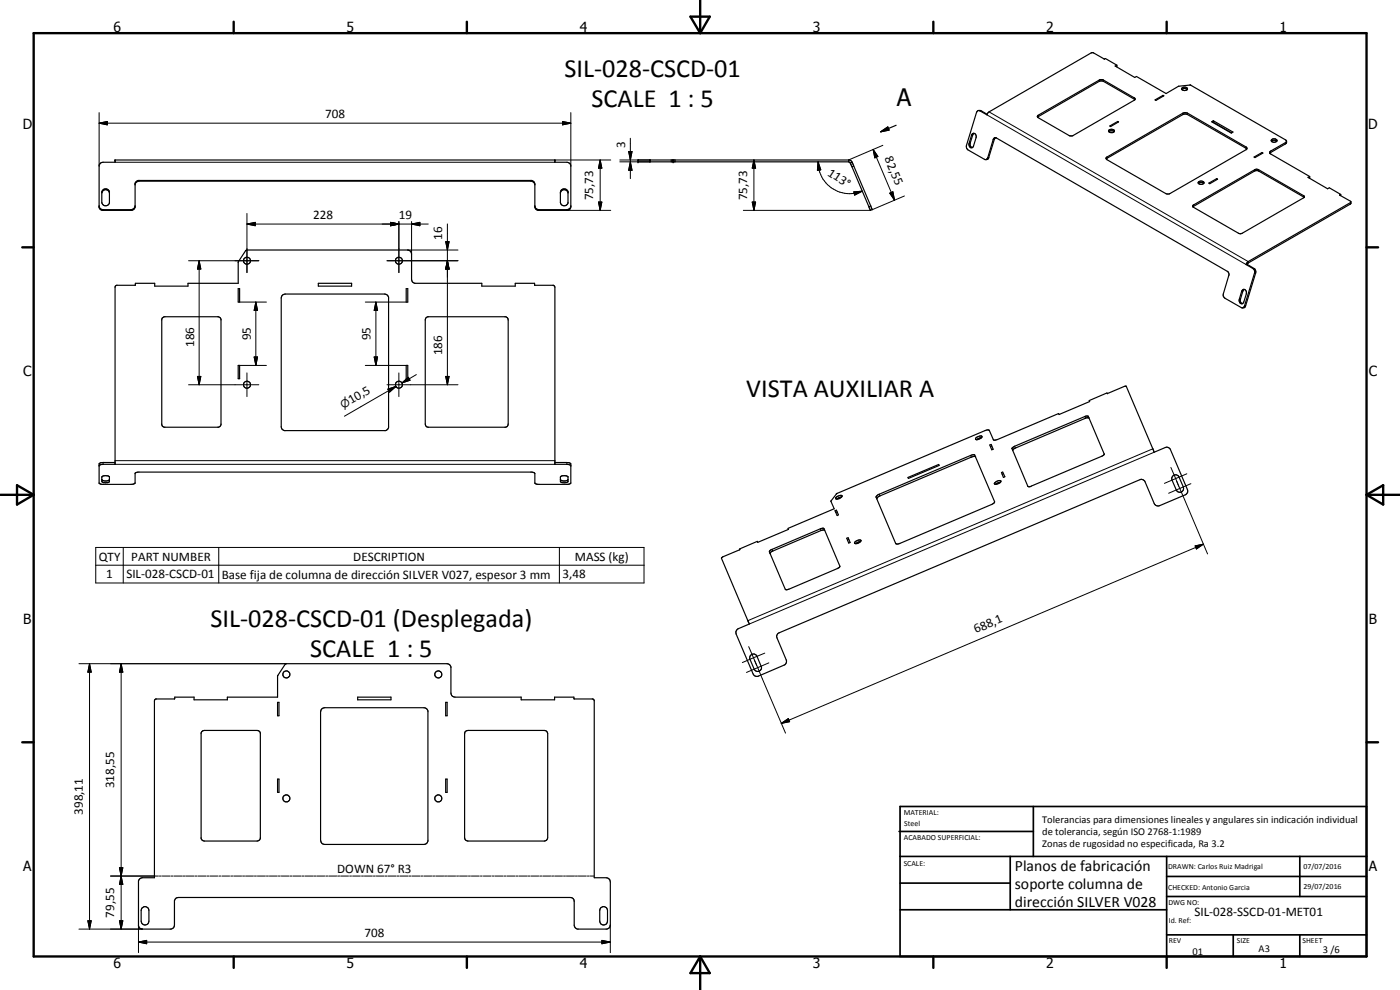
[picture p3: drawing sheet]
<svg xmlns="http://www.w3.org/2000/svg" width="420mm" height="297mm" viewBox="0 0 420 297" stroke-linecap="round" stroke-linejoin="round" font-family="sans-serif">
<g fill="none" stroke="#000" stroke-width=".35">
<path d="M331.4 17.7h.1M331.4 17.7l-3.2-1.8h-.7l-30.7 17.7-.6 .9-2.5-1.4M331.4 17.7l.4-.1 3.4 2M335.2 19.6l-.1 .4M335.2 19.6l-.5 .2 5.9 3.4 .5-.3 8.9 5.2 3.6-2.2 3.6-.4 28.8 16.7 .1 .6-.2 .3-4.8 2.9M264.3 39.5l2.1-1.4 .4 .9zM268.9 37.6l-4.6 1.9M293.7 33.1l-.6 .6-3 9.9v.9l.4 .5 4.9 2.8 .7 .1 .6-.4 1.7-5.6 .5-.6M293.7 33.1l.7 .1 1.8 1.1M311.4 34.7l18.9-10.8 .8 .1 9.3 5.4 .3 .3-.3 .4-18.5 10.7-1-.1-9.3-5.4-.3-.3zM332.8 39.5l.5-.3 1.1 .3M332.8 39a.93 .93 0 0 1 .9-.3 .93 .93 0 0 1 .7 .7 .95 .95 0 0 1-.9 .4 .95 .95 0 0 1-.8-.6z"/>
<path d="M333.1 37.8l2.3-1.4 .3 .2-2.4 1.4zM335.4 36.4v.3M340.6 29.9l-9.5-5.5-1-.1-18.7 10.9M346.7 30l2.3-1.4 .3 .1-2.4 1.4zM349 28.6v.3M354.7 26.8l.7-.3 .9 .3M354.7 26.4a.92 .92 0 0 1 1-.3 .92 .92 0 0 1 .7 .7 .98 .98 0 0 1-1.7-.3zM363.6 36.5l.5-.3 5.9 3.4-.5 .3zM364.1 36.7h-.1M364.1 36.7l5.5 3.2M364.1 36.2v.5M30.8 57.1a1.19 1.19 0 0 1 2 .4v3.4a1.17 1.17 0 0 1-1.2 .8 1.17 1.17 0 0 1-1-1v-3z"/>
<path d="M32.8 57.7a1.17 1.17 0 0 0-1.2-.8 1.17 1.17 0 0 0-1 1.1M40.5 55.2l.5-.6 .7-.2h117.6l.8 .2 .4 .6v6.8l.3 .7 .4 .3 9.2 .1 .7-.4 .2-.4M160.5 55.5l-.2-.9-.7-.5h-118.2l-.9 .9v7M168.2 57.7a1.17 1.17 0 0 1 1.1-.8 1.17 1.17 0 0 1 1.2 .8M168.2 57.7v.3M168.6 56.9a1.2 1.2 0 0 1 1.9 .6v3.4a1.17 1.17 0 0 1-1.3 .8 1.17 1.17 0 0 1-1-1v-3zM201.5 48v.6M202 48v.6M255.2 48.9l-.5-.3h-63.2v-.6h63.4a2.54 2.54 0 0 1 1.3 1.8l5.6 13.1M255.2 48.9l6 14.2 .6-.2M255.8 48.7l-.6 .2M291.8 40.2a.83 .83 0 0 1 1 .1 .83 .83 0 0 1 .1 1l-.7 2.5a.78 .78 0 0 1-1.2 .3 .78 .78 0 0 1-.1-1.1z"/>
<path d="M292.3 40l-.3 .4-.8 2.6a1.17 1.17 0 0 0 .5 1.3M295.9 47.9l.5-.6 1.7-5.6 .4-.4h.4l69.4 40.1 .4 .4 .1 .7-1.7 5.6 .1 .9 .4 .5 5.3 2.9M332 47.3l23.5-13.5 .9 .2 17.6 10.1 .2 .3-.2 .5-23.2 13.3-1-.2-17.6-10.1-.3-.4zM359.7 55a1.22 1.22 0 0 1 1.6 0M359.7 54.6a.99 .99 0 0 1 1.6 .3 .98 .98 0 0 1-1.7-.2zM362.8 54.9l2.4-1.3 .2 .2-2.3 1.3zM365.2 53.6v.3M374.2 44.7l-17.8-10.3-.9-.2-23.5 13.5M376.4 47.1l2.3-1.3 .3 .1-2.4 1.4zM378.7 45.8v.3M381.1 46l12 7M381.6 42.4l.4-.3h.7l.5 .3"/>
<path d="M381.6 41.9a.96 .96 0 0 1 1.6 .4 .92 .92 0 0 1-.9 .4 .92 .92 0 0 1-.8-.7zM386.1 42.4l-4.8 2.9-.2 .7M391.4 59.2l-13.7-7.9-.8-.1-18.9 10.9M393.1 53l-.6 .2 5.9 3.4 .5-.3 3.5 2M393.1 53l-.2 .4M402.4 58.3l-.3 .2 3.2 1.9 .1 .7-30.8 17.8-.3 .4M402.4 58.3v.4M29.7 62l.5 .7 .7 .2h8.4l.8-.2 .4-.7M40.5 62l-.3 .7-.6 .4h-9l-.6-.4-.3-.4v-12.7l.5-.7 .7-.2h3.6v-.7h132v.7h3.9a1.17 1.17 0 0 1 .9 1.1v12.2M40.5 61.8v.2M160.5 61.8l.3 .7 .9 .4h8.4l1-.4 .2-.7M261.8 62.9h.1"/>
<path d="M358 61.6l19.1-10.8 14.3 8.1-.2 .5-18.9 10.7h-.5l-13.6-7.9-.3-.4zM374 79.4l2.2 1.3 .3 1-3 10.1-.6 .6M374.3 79.3l2.2 1.4 .4 1-3.1 10-.3 .5-.6 .2M374.3 79.3l-.3 .1M405.4 60.6l-30.8 17.9-.6 .9M48.7 95.4l.6-.4h16.3l.6 .6 .1 31.8-.4 .6-.3 .2h-16.3l-.6-.4-.2-.4v-31.6zM71.5 86.6h.4v4h-.4zM84.9 88.5l.7-.3h29.8l1 .5 .2 .5v39.1l-.7 .8-30.5 .1-.7-.4-.3-.8v-38.6zM95.5 85h10v.9h-10zM121.9 86.6h.5v4h-.5zM127.8 95.4l.6-.4h23.4l.5 .4 .2 .6v31.2l-.4 .8-.3 .2h-23.4l-.6-.4-.2-.6v-31.2zM372.9 87l.1-.1a.86 .86 0 0 1 1 .3 .86 .86 0 0 1 0 1l-.7 2.4a.79 .79 0 0 1-1.1 .4 .79 .79 0 0 1-.3-1.2z"/>
<path d="M373.4 86.8l-.4 .6-.8 2.8 .2 .6 .5 .3M71.5 109.6h.4v4h-.4zM121.9 109.6h.5v4h-.5zM332.3 118.1l5.7-2.2 8.3 19.6 .1 .2 3.8-1.5 .9 .5 5.3 12.2a1.17 1.17 0 0 1-.7 1.6l-7.7 3.2-.8 .1-.8-.7-2.7-6.5a1.2 1.2 0 0 0-1.6-.7l-108.5 46.1-.5 .7v.5l2.9 6.8-.1 1-.6 .6-7.9 3.3-.8-.1-.5-.4-5.2-12.2v-.8l.4-.6 3.6-1.6-8.4-19.7 .5-.5 5-2.1M332.3 118.1h.1M332.3 118.1l-.1-.2-5.3 2.3 .1 .3-9.2 3.9-.1-.3-18.6 7.9h-1l-1.3-2.9-1.2 .1-44.5 18.9-1.7 2.3 .9 2.3-13.8 5.8 .1 .3-9.2 3.9-.1-.3-5.4 2.3 .1 .2M29.7 139.7l.7-.3 4.1-.1v-53.1l.2-.5 5.8-.1 .1-.6h5.8v.9h10v-.9h15.1v-6.4l2.2-3.4 .4-.2h48.2l.8 .3 .4 .6v7.9l.3 .8 .6 .4h20.2v.9h10v-.9h5.8l.1 .6h5.6l.3 .3 .1 53.4 4.1 .1 .7 .4M34.5 138.8h-4.1l-.7 .3 .1 6 .8 .2 9.5-.1 .4-.3v-2.9l.9-.4h118.2l.9 .4v2.9l.5 .3 9.4 .1 .8-.2v-6l-1.1-.3h-3.6M292.8 137.1l-.5-.2-.8 .3-27.6 11.7-.7 .8M292.9 131.4a1.2 1.2 0 0 1 1.8-.3l-.1 .2a1.68 1.68 0 0 1-1.8 .5zM294.5 131.3l-1.4 .7M297 133.5l.5-.2 .6 1.5-.5 .2z"/>
<path d="M297.6 133.9l-.3 .1M303.8 134.4l.7-.5 21.1-8.9 .9-.2 4.9 11.5-.6 .5-22 9.2-.3-.1-4.8-11.3zM326.8 125.5l-.8-.1-21.5 9.1-.6 .7M30.6 143.8a1.68 1.68 0 0 0 2.2 .1M30.7 143l1-.3 1.1 .3v1.5l-.8 .3a1.22 1.22 0 0 1-1.4-.4zM168.2 143.8a1.68 1.68 0 0 0 2.3 .1M168.3 143l1-.3 1.2 .3v1.5l-.9 .3a1.15 1.15 0 0 1-1.4-.4zM247.5 159.1l-1.1 .1-14.7 6.2-.6 .7M250.6 153.2l.4-.1 .6 1.4-.4 .2zM250.9 149.3a1.34 1.34 0 0 1 1.8-.4 1.45 1.45 0 0 1-1.9 .6zM251.2 153.6l-.4 .2M252.5 149.1l-1.3 .6"/>
<path d="M263.2 148.7l28.1-12 1.1-.3 6.1 14.2-1 .8-27.4 11.6-.9 .2-.4-.1-5.9-13.9zM272.5 143.3l9.2-3.9 .1 .3-9.2 3.9zM298.6 144.8l.2-.1a1.21 1.21 0 0 1 1.6-.3 1.6 1.6 0 0 1-2 .7zM300.2 144.7l-1.4 .6M300.6 141.8l.3-.2 .7 1.4-.5 .3zM301.1 142.2l-.3 .1M352.1 142.7l.8-.2 .7 .2 1.5 3.4a1.15 1.15 0 0 1-.6 1.5 1.15 1.15 0 0 1-1.5-.6l-1.3-2.9v-.8zM222 164.9h.1M231 165.3l15.2-6.6 .9-.2 4.9 11.6-.7 .5-14.5 6.2-.8 .2-.3-.2-4.8-11.2zM254.1 161.5l.4-.2 .6 1.5-.4 .1zM254.7 161.8l-.4 .2M256.5 162.7a1.41 1.41 0 0 1 1.9-.4 1.52 1.52 0 0 1-2 .6z"/>
<path d="M258.3 162.5l-1.5 .6M225.2 196.6a1.14 1.14 0 0 1 2 .3l1.2 3a1.13 1.13 0 0 1-.6 1.5 1.13 1.13 0 0 1-1.5-.6l-1.3-3.2zM46.4 210l.4-.3h5.6v-.5h5.8v.8h10v-.8h15.1v-6.3l2.3-3.6 .3-.2h48.2l.8 .3 .4 .7v7.8l.3 .8 .7 .4 20.1 .1v.8h10v-.8h5.8l.1 .5h5.6l.4 .4v53.3h3.6l.5 .1 .6 .5 .2 13.6-.3 .7-.7 .5h-8.9l-.5-.3-.5-.9-.1-7.6-.5-.6-.6-.1h-117.6a1.18 1.18 0 0 0-1.1 .9v7.4l-.5 .9-.5 .3h-8.9l-.7-.5-.2-.5v-13.5l.4-.6 .5-.3h3.8zM52.4 209.7h.1M60.6 219.5l.7-.3h15.9h.4l.5 .5v31.9l-.3 .5-.6 .2h-15.9l-.6-.2-.3-.3v-31.9zM83.3 210.7h.4v4.1h-.4zM96.7 212.6l.7-.3h29.8l1 .5 .2 .5v39.1l-.4 .7-.8 .3h-29.8l-.9-.5-.3-.8v-38.6zM107.3 209.2h10v.8h-10zM133.8 210.7h.4v4.1h-.4zM139.6 219.5l.9-.3h22.9l.7 .3 .3 .6v31.2l-.4 .8-.6 .2h-22.9l-.9-.3-.2-.7v-31.2zM83.3 233.8h.4v3.9h-.4zM133.8 233.8h.4v3.9h-.4z"/>
<path d="M42.6 272.5a1.17 1.17 0 0 1 1.3-.4 1.17 1.17 0 0 1 .8 1.1v3.2a1.16 1.16 0 0 1-1.2 1.1 1.16 1.16 0 0 1-1.1-1.1v-3.2zM180.2 272.5a1.16 1.16 0 0 1 1.3-.4 1.16 1.16 0 0 1 .8 1.1v3.2a1.16 1.16 0 0 1-1.1 1.1 1.16 1.16 0 0 1-1.2-1.1v-3.2z"/>
<circle cx="74.1" cy="78.2" r="1.05"/>
<circle cx="119.7" cy="78.2" r="1.05"/>
<circle cx="74.1" cy="115.4" r="1.06"/>
<circle cx="119.7" cy="115.4" r="1.03"/>
<circle cx="85.9" cy="202.4" r="1.06"/>
<circle cx="131.5" cy="202.4" r="1.07"/>
<circle cx="85.9" cy="239.5" r="1.06"/>
<circle cx="131.5" cy="239.6" r="1.07"/>
</g>
<g fill="none" stroke="#000" stroke-width=".3">
<path d="M29.7 37l2.5-.6v1.1zM29.7 37h141.6M29.7 33.8v16M168.8 36.4l2.5 .6-2.5 .5zM171.3 33.8v16M294.4 33.2h-.4M296.2 34.5l77.8 44.9M296.8 33.6l77.8 44.9v.4M311.6 34.6v.4M329.9 24v.4M331.1 24v.4M340.4 29.4v.4"/>
<path d="M355 34v.4M356.4 34v.4M34.5 48.7h132M41.7 54.1v.3M159.3 54.1v.3M166.5 48h16.8M180.1 48l.5 2.5h-1zM180.1 48v15.1M186 48h9.1v.6h-9.1M188.7 45.5h1l-.5 2.5zM189.2 48.6l.5 2.5h-1zM189.2 41.5v12.1"/>
<path d="M191.6 48v.6M194.9 48v.6M201.9 48v.6M202.6 48v.6M226.3 48l.5 2.5h-1zM226.3 48v15.1M245.5 48.6l.8 2.4-1 .1zM245.5 48.6a9.4 9.4 0 0 0 1.9 5.7 9.4 9.4 0 0 0 11.4 3.1M256.2 57.6l2.6-.2-2.3 1.1zM256.2 49.8l-.5 .2M262 44.8l1.5 2.1-1 .5zM262 44.8l6.5 15.3"/>
<path d="M265 43.6l-10.3 4.4v.6M267 58l1-.5 .5 2.6zM271.4 58.8l-9.6 4.1M290.9 43h.3M291.9 40.5l-.3 .1M296.7 47.2l-.3 .1M298.4 41.9h-.3M332.2 47.1v.4M374 44.1v.4M376.5 50.9v.4M377.7 50.9v.4M381.3 45.3v.5"/>
<path d="M385.8 42.8v.4M391.2 58.7v.4M402.1 58.5h.1M30.9 62.9v.2M39.3 62.9v.2M56.6 78.2h21.1M59.8 78.2l.5 2.5h-1zM59.8 78.2v37.2M74.1 67.2l2.5-.5v1zM74.1 64.1v17.7M74.1 67.2h54.4M116.2 78.2h21.2"/>
<path d="M117.2 66.7l2.5 .5-2.5 .5zM119.7 66.5v15.3M122.3 75h15.1M123.5 67.2l2.5-.5v1zM123.5 66.5v9.7M133.8 72.5h1l-.5 2.5zM134.3 78.2l.5 2.5h-1zM134.3 67.2v48.2M161.7 62.9v.2M170.1 62.9v.2h13.2M179.6 60.6h1l-.5 2.5zM223.1 63.1h38.1"/>
<path d="M225.8 60.6h1l-.5 2.5zM261.3 61.8l-.5 .2M358.2 61.5v.4M405.3 60.8v.4M71.9 90.6h8.1M76.8 90.6l.5 2.5h-1zM76.8 90.6v19M109.6 90.6h12.3M112.8 90.6l.5 2.5h-1zM112.8 90.6v19M371.9 89.8h.4M372.6 87.4h.4"/>
<path d="M373.8 91.7l-.3 .1M376.4 80.6h-.3M376.5 81.9h.3M56.6 115.4h21.1M59.3 112.9h1l-.5 2.5zM71.9 109.6h8.1M74.1 111.9v7.1M76.3 107.1h1l-.5 2.5zM109.6 109.6h12.3M112.3 107.1h1l-.5 2.5zM116.2 115.4h21.2M116.4 116.8l2.4-.8-1.9 1.6z"/>
<path d="M118.8 116l-2.1 1.2M118.8 116l-15.4 8.9M119.7 111.9v7.1M120.6 114.9l1.9-1.7 .6 .9zM125 112.4l-4.4 2.5M133.8 112.9h1l-.5 2.5zM30.9 138.8v.5M34.5 138.2h132M34.5 139.3h132M170.1 138.8v.5M291.3 136.7l.2 .5M304.5 133.9l.2 .6"/>
<path d="M325.6 125l.2 .5M346 134.7l-121.6 51.5M346.4 135.7l-121.5 51.5M246.2 158.7l.2 .5M263.9 148.3l.2 .5M351.4 140.3l1.4 3.3M352.8 143.6l1 2.3M352.8 143.6l-3.3 1.4M353.1 144.3l9.3 21.9M356.2 142.2l-3.4 1.4M357.4 145.1l-6.7 2.9M28.7 164.3h164.6v10.6h-164.6z"/>
<path d="M28.7 169.6h164.6M37 164.3v10.6M65.6 164.3v10.6M167.9 164.3v10.6M231.7 164.8l.2 .6M358.7 163.8l2.4-.5-2 1.4zM361.1 163.3l-126.6 53.7M23.7 199.1h62.2M26.9 199.1l.5 2.6h-1zM26.9 199.1v79.7M36.4 199.1l.5 2.6h-1.1zM36.4 199.1v79.7"/>
<path d="M224.7 194l1.4 3.4M226.1 197.4l1 2.3M226.1 197.4l-3.3 1.4M226.4 198l1 2.3M229.5 196l-3.4 1.4M230.7 198.9l-3.3 1.4M227.4 200.3l8.3 19.7M227.4 200.3l-3.4 1.5M234.5 217l2.1-1.4 .4 .9zM23.7 278.8h19M26.4 276.3h1l-.5 2.5zM33.2 262.8h14.3"/>
<path d="M35.8 276.3h1.1l-.5 2.5zM35.8 260.3h1.1l-.5 2.5zM35.8 260.3l1.1 5h-1.1l1.1-5zM36.4 262.8l.5 2.5h-1.1zM41.6 277.6v8.2M47.8 262.8h.6M48.7 262.8h2.4M51.4 262.8h.6M52.3 262.8h2.4M54.9 262.8h.7M55.8 262.8h2.4M58.5 262.8h.6"/>
<path d="M59.4 262.8h2.4M62.1 262.8h.6M63 262.8h2.4M65.7 262.8h.5M66.6 262.8h2.3M69.2 262.8h.6M70.1 262.8h2.4M72.8 262.8h.6M73.7 262.8h2.4M76.4 262.8h.6M77.2 262.8h2.5M80 262.8h.5"/>
<path d="M80.8 262.8h2.4M83.5 262.8h.6M84.4 262.8h2.4M87.1 262.8h.6M88 262.8h2.3M90.6 262.8h.6M91.5 262.8h2.4M94.2 262.8h.6M95.1 262.8h2.4M97.8 262.8h.6M98.7 262.8h2.3M101.3 262.8h.6"/>
<path d="M102.2 262.8h2.4M104.9 262.8h.6M105.8 262.8h2.4M108.5 262.8h.6M109.4 262.8h2.3M112 262.8h.6M112.9 262.8h2.4M115.6 262.8h.6M116.5 262.8h2.4M119.2 262.8h.6M120.1 262.8h2.4M122.8 262.8h.5"/>
<path d="M123.6 262.8h2.4M126.3 262.8h.6M127.2 262.8h2.4M129.9 262.8h.6M130.8 262.8h2.4M133.4 262.8h.7M134.3 262.8h2.4M137 262.8h.6M137.9 262.8h2.4M140.6 262.8h.6M141.5 262.8h2.3M144.2 262.8h.5"/>
<path d="M145.1 262.8h2.3M147.7 262.8h.6M148.6 262.8h2.4M151.3 262.8h.6M152.2 262.8h2.3M154.8 262.8h.6M155.7 262.8h2.4M158.4 262.8h.6M159.3 262.8h2.4M162 262.8h.6M162.9 262.8h2.4M165.6 262.8h.5"/>
<path d="M166.4 262.8h2.4M169.1 262.8h.6M170 262.8h2.4M172.7 262.8h.6M173.6 262.8h2.4M176.3 262.8h.6M177.2 262.8h1.1M183.2 277.6v8.2M41.6 282.7l2.4-.5v1zM41.6 282.7h141.6M180.6 282.2l2.6 .5-2.6 .5z"/>
</g>
<g fill="#000">
<circle cx="34.5" cy="48" r=".18"/>
<circle cx="166.5" cy="48" r=".18"/>
<circle cx="191.5" cy="48.6" r=".18"/>
<circle cx="191.5" cy="48" r=".18"/>
<circle cx="202" cy="48.6" r=".18"/>
<circle cx="202" cy="48" r=".18"/>
</g>
<g fill="none" stroke="#000" stroke-width=".71">
<path d="M10.1 9.9h400v277.1h-400zM70.1 6.5v3.4M140.1 6.5v3.4M207.2 5h5.8l-2.9 4.9zM210.1 0v9.9M280.1 6.5v3.4M350.1 6.5v3.4M6.7 74.2h3.4M410.1 74.2h3.5M.1 148.5h10M5.1 145.6l5 2.9-5 2.9zM410.1 148.5h10"/>
<path d="M410.1 148.5l5-2.9v5.8zM6.7 222.7h3.4M410.1 222.7h3.5M70.1 287v3.4M140.1 287v3.4M210.1 287v10M210.1 287l2.9 5h-5.8zM280.1 287v3.4M350.1 287v3.4"/>
</g>
<g fill="none" stroke="#000" stroke-width=".51">
<path d="M269.8 249.5h40.3M270.1 242h140v45h-140zM270.1 257h140M303.2 257v16M310.1 242v15M350.1 257v30M390.1 257v12M270.1 265h33.1M270.1 273h80M350.1 269h60M350.1 263h60M350.1 280.5h60"/>
<path d="M370.1 280.5v6.5M390.1 280.5v6.5"/>
</g>
<g fill="#000">
<path d="M29.7 37l2.5-.6v1.1zM168.8 36.4l2.5 .6-2.5 .5zM264.3 39.5l2.1-1.4 .4 .9zM180.1 48l.5 2.5h-1zM188.7 45.5h1l-.5 2.5zM189.2 48.6l.5 2.5h-1zM226.3 48l.5 2.5h-1zM245.5 48.6l.8 2.4-1 .1zM256.2 57.6l2.6-.2-2.3 1.1zM262 44.8l1.5 2.1-1 .5zM267 58l1-.5 .5 2.6zM74.1 67.2l2.5-.5v1z"/>
<path d="M117.2 66.7l2.5 .5-2.5 .5zM123.5 67.2l2.5-.5v1zM133.8 72.5h1l-.5 2.5zM179.6 60.6h1l-.5 2.5zM225.8 60.6h1l-.5 2.5zM59.8 78.2l.5 2.5h-1zM76.8 90.6l.5 2.5h-1zM112.8 90.6l.5 2.5h-1zM134.3 78.2l.5 2.5h-1zM59.3 112.9h1l-.5 2.5zM76.3 107.1h1l-.5 2.5zM112.3 107.1h1l-.5 2.5z"/>
<path d="M116.4 116.8l2.4-.8-1.9 1.6zM120.6 114.9l1.9-1.7 .6 .9zM133.8 112.9h1l-.5 2.5zM358.7 163.8l2.4-.5-2 1.4zM26.9 199.1l.5 2.6h-1zM36.4 199.1l.5 2.6h-1.1zM234.5 217l2.1-1.4 .4 .9zM26.4 276.3h1l-.5 2.5zM35.8 276.3h1.1l-.5 2.5zM35.8 260.3h1.1l-.5 2.5zM36.4 262.8l.5 2.5h-1.1zM41.6 282.7l2.4-.5v1z"/>
<path d="M180.6 282.2l2.6 .5-2.6 .5z"/>
</g>
<g font-size="7.9">
<text x="169.4" y="23">SIL-028-CSCD-01</text>
<text x="177.5" y="32">SCALE 1 : 5</text>
<text x="224" y="119.1">VISTA AUXILIAR A</text>
<text x="63.2" y="188">SIL-028-CSCD-01 (Desplegada)</text>
<text x="93.1" y="197">SCALE 1 : 5</text>
</g>
<text font-size="7.2" x="269.1" y="31.8">A</text>
<g font-size="4.7">
<text x="304.6" y="261.2">Planos de fabricación</text>
<text x="304.6" y="266.6">soporte columna de</text>
<text x="304.6" y="272">dirección SILVER V028</text>
</g>
<g font-size="4.2">
<text x="34" y="9.6">6</text>
<text x="104" y="9.6">5</text>
<text x="174" y="9.6">4</text>
<text x="244" y="9.6">3</text>
<text x="314" y="9.6">2</text>
<text x="384" y="9.6">1</text>
<text x="6.8" y="38.7">D</text>
<text x="410.6" y="38.7">D</text>
<text x="7" y="112.9">C</text>
<text x="410.8" y="112.9">C</text>
<text x="7" y="187.1">B</text>
<text x="410.8" y="187.1">B</text>
<text x="7" y="261.4">A</text>
<text x="410.8" y="261.4">A</text>
<text x="34" y="290.4">6</text>
<text x="104" y="290.4">5</text>
<text x="174" y="290.4">4</text>
<text x="244" y="290.4">3</text>
<text x="314" y="290.4">2</text>
<text x="384" y="290.4">1</text>
</g>
<g font-size="3.9">
<text x="97.6" y="35.4">708</text>
<text x="187.7" y="44.3" transform="rotate(-90 187.7 44.3)">3</text>
<text x="265.4" y="47.5" transform="rotate(67 265.4 47.5)">82,55</text>
<text x="248.2" y="52.4" transform="rotate(33 248.2 52.4)">113°</text>
<text x="94" y="65.7">228</text>
<text x="119.7" y="65.7">19</text>
<text x="178" y="60.1" transform="rotate(-90 178 60.1)">75,73</text>
<text x="224.2" y="60.1" transform="rotate(-90 224.2 60.1)">75,73</text>
<text x="132.7" y="71.9" transform="rotate(-90 132.7 71.9)">16</text>
<text x="58.2" y="104.1" transform="rotate(-90 58.2 104.1)">186</text>
<text x="75.3" y="102.2" transform="rotate(-90 75.3 102.2)">95</text>
<text x="111.2" y="102.2" transform="rotate(-90 111.2 102.2)">95</text>
<text x="132.7" y="106.6" transform="rotate(-90 132.7 106.6)">186</text>
<text x="105.4" y="121.3" transform="rotate(-30 105.4 121.3)">10,5</text>
<text x="29.7" y="168.2">QTY</text>
<text x="31.9" y="173.5">1</text>
<text x="37.9" y="173.5">SIL-028-CSCD-01</text>
<text x="39.4" y="168.2">PART NUMBER</text>
<text x="66.5" y="173.6">Base fija de columna de dirección SILVER V027, espesor 3 mm</text>
<text x="106" y="168.2">DESCRIPTION</text>
<text x="168.8" y="173.5">3,48</text>
<text x="172.5" y="168.3">MASS (kg)</text>
<text x="292.9" y="190" transform="rotate(-23 292.9 190)">688,1</text>
<text x="34.3" y="236.5" transform="rotate(-90 34.3 236.5)">318,55</text>
<text x="24.8" y="244.5" transform="rotate(-90 24.8 244.5)">398,11</text>
<text x="101.2" y="262">DOWN 67° R3</text>
<text x="34.3" y="275.3" transform="rotate(-90 34.3 275.3)">79,55</text>
<text x="358.5" y="275">SIL-028-SSCD-01-MET01</text>
<text x="109.4" y="281.1">708</text>
</g>
<text font-size="3.3" x="103" y="122.7" transform="rotate(-30 103 122.7)">⌀</text>
<g font-size="3.1">
<text x="312.7" y="246.8">Tolerancias para dimensiones lineales y angulares sin indicación individual</text>
<text x="312.7" y="250.4">de tolerancia, según ISO 2768-1:1989</text>
<text x="312.7" y="254">Zonas de rugosidad no especificada, Ra 3.2</text>
<text x="357.9" y="286.4">01</text>
<text x="377.7" y="285.6">A3</text>
<text x="397" y="285.9">3 /6</text>
</g>
<g font-size="2.4">
<text x="271.2" y="244.4">MATERIAL:</text>
<text x="271.3" y="252">ACABADO SUPERFICIAL:</text>
<text x="271.4" y="247.9">Steel</text>
<text x="271.2" y="259.7">SCALE:</text>
<text x="350.6" y="260.8">DRAWN: Carlos Ruiz Madrigal</text>
<text x="391.2" y="260.6">07/07/2016</text>
<text x="350.6" y="267">CHECKED: Antonio Garcia</text>
<text x="391.2" y="266.7">29/07/2016</text>
<text x="350.6" y="271.4">DWG NO:</text>
<text x="350.8" y="276.9">Id. Ref:</text>
<text x="350.8" y="282.8">REV</text>
<text x="371.2" y="282.9">SIZE</text>
<text x="390.9" y="282.9">SHEET</text>
</g>
</svg>
